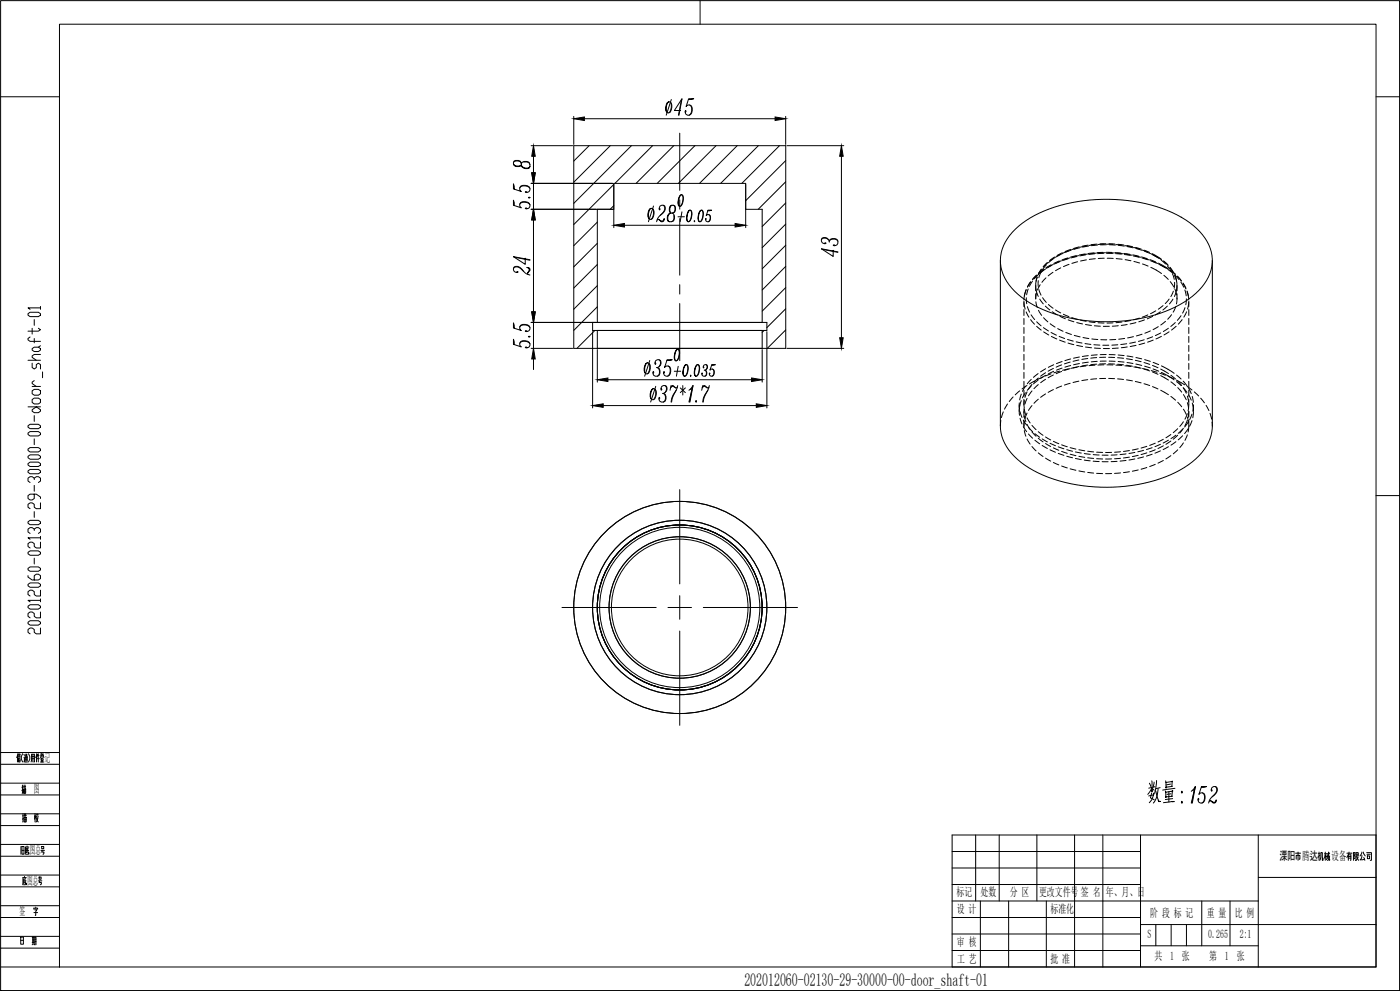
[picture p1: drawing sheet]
<svg xmlns="http://www.w3.org/2000/svg" width="2378mm" height="1682mm" viewBox="0 0 2378 1682" stroke-linecap="round" stroke-linejoin="round" font-family="sans-serif">
<!-- layer: 0 -->
<g fill="none" stroke="#000" stroke-width="1.7">
<path d="M1 1h2376v1680h-2376zM1189 1v40M101 41h2236v1600h-2236zM1 164h100M2337 164h40M975 247h360v344h-360zM1725 389a211 211 0 0 1 127-50 267 267 0 0 1 162 34 87 87 0 0 1 45 67 82 82 0 0 1-40 68 256 256 0 0 1-159 37 226 226 0 0 1-131-46 71 71 0 0 1-27-76l9-17zM1833 419l-9 3M1845 417l-10 3M1848 416l-10 2M1849 418l-10 1M1860 415l-10 2"/>
<path d="M1863 414l-10 1M1864 416l-10 1M1875 415h-10M1879 414h-11M1879 415l-10 1M1880 414l10 1M1884 414h10M1885 415l10 1M1896 415l10 1M1899 415l10 1M1900 416l10 2M1911 417l10 2"/>
<path d="M1914 417l10 2M1915 419l10 2M1929 420l10 3M1789 440l-8 6M1791 436l-8 6M1792 437l-9 6M1802 432l-9 5M1805 429l-9 5M1805 430l-9 5M1814 438l-10 3M1814 439l-9 3M1816 425l-10 4"/>
<path d="M1817 438l-9 3M1819 423l-10 4M1819 425l-9 3M1828 434l-10 2M1829 435l-10 3M1830 421l-10 3M1832 434l-10 2M1834 421l-10 2M1843 431l-10 2M1844 433l-10 1M1847 431l-10 2M1858 429l-10 1"/>
<path d="M1859 431l-10 1M1860 439l-10 1M1862 430l-10 1M1874 428l-11 1M1874 430h-10M1876 438l-10 1M1878 429h-11M1879 428h10M1880 430h10M1881 438l10 1M1883 429h10M1894 429l10 1"/>
<path d="M1895 430l10 1M1896 439l10 1M1898 430l10 1M1909 430l10 2M1910 432l10 1M1913 431l10 2M1924 433l10 2M1925 434l10 3M1926 420l9 3M1928 434l10 3M1930 422l9 3M1939 436l10 3"/>
<path d="M1940 438l10 3M1940 424l10 4M1943 438l9 3M1943 425l10 3M1944 426l10 4M1954 430l14 8M1957 431l15 9M1958 432l15 9M1699 442v281a84 84 0 0 0 42 67 266 266 0 0 0 181 34 199 199 0 0 0 115-50 74 74 0 0 0 22-51M1769 457l-5 8M1769 457l-5 9M1772 457l-8 6"/>
<path d="M1773 458l-8 6M1776 457l-8 6M1777 450l-6 8M1779 445l-7 8M1779 446l-7 7M1785 449l-8 6M1786 450l-9 5M1789 449l-9 5M1799 443l-9 4M1800 444l-9 4M1802 455l-9 4M1803 443l-9 4"/>
<path d="M1816 449l-10 3M1830 444l-9 3M1845 441l-10 2M1911 441l10 2M1926 444l10 2M1941 448l9 4M1954 441l9 4M1954 443l10 3M1955 454l18 10M1957 443l9 4M1968 447l16 9M1968 449l16 8"/>
<path d="M1971 450l9 5M1972 441l8 7M1976 443l8 7M1977 444l7 7M1983 452l6 8M1984 458l8 6M1987 454l6 8M1988 455l5 8M1988 459l8 6M1989 460l8 6M2059 442v281M1750 478l-5 9"/>
<path d="M1751 479l-6 8M1754 477l-5 9M1761 467l-7 7M1761 468l-7 7M1762 470l-2 7M1762 471l-2 7-1 9 5 16M1764 476v11M1764 466l-7 7M1768 462l-3 9M1777 472l-7 7M1789 462l-9 6M1977 467l7 7"/>
<path d="M1988 478l6 8M1992 465l3 9M1995 479l-1 10M1995 468l3 6a39 39 0 0 1 0 21l-3 8M1995 466l3 11M1996 467l7 8M2000 469l7 7M2000 469l7 8M2006 479l5 9M1743 492l-3 10M1743 492l-4 17M1747 491l-3 9"/>
<path d="M1759 485v9M1759 499v9M1761 497l-2 10M1765 491l3 10M1767 483l-5 9M1993 494l-4 9M1996 491l3 10M1999 485v9M1999 499v9M2010 480l4 9M2010 481l4 9M2013 492l2 10"/>
<path d="M2016 495l3 13M2016 494l2 7M1739 511v9M1739 514l2 11M1743 505l1 11M1760 512l2 10M1766 508l6 8M1771 505l6 8M1776 520l7 6M1781 517l8 6M1976 519l-9 6M1983 520l-8 6"/>
<path d="M1986 508l-7 7M1992 508l-6 8M1999 506l-1 10M2015 507l-1 10M2019 513l-2 11M2019 511v9M1739 525v11M1743 529l5 9M1745 520l4 10M1751 534l7 8M1764 527l5 8M1773 539l7 7"/>
<path d="M1787 529l9 6M1793 526l9 5M1800 537l10 4M1806 533l10 4M1820 539l10 3M1935 540l-9 3M1950 535l-10 3M1958 537l-9 4M1963 528l-9 4M1971 529l-8 6M1990 534l-7 8M1997 521l-4 9"/>
<path d="M2006 536l-6 8M2013 522l-4 9M2016 529l-5 9M2019 525v11M1015 547v-192h28v-44h224v44h28v192M1303 547h-296v14h296M1303 547v14M1739 541v10M1739 556v10M1751 543l6 7M1761 554l8 6M1761 546l7 7"/>
<path d="M1772 556l9 6M1784 549l8 6M1797 558l9 4M1814 543l10 3M1829 548l10 2M1835 543l10 2M1844 551l10 1M1850 546l10 1M1859 553l10 1M1865 548h10M1874 554h10M1891 548h-11"/>
<path d="M1900 553l-11 1M1906 547l-10 1M1915 551l-10 1M1921 544l-10 2M1930 548l-10 2M1944 543l-10 3M1968 554l-9 5M1980 545l-8 7M1985 557l-9 6M1996 547l-7 7M1998 554l-8 6M2008 542l-7 8"/>
<path d="M2019 541v10M2019 556v10M1015 561v30M1295 561v30M1739 571v10M1773 563l8 6M1785 564l9 5M1786 571l9 4M1799 571l9 4M1800 577l9 4M1810 564l10 4M1813 576l10 3"/>
<path d="M1825 569l10 3M1840 573l10 2M1855 575l10 1M1870 577h10M1895 576l-10 1M1910 574l-10 2M1925 571l-10 3M1940 567l-10 3M1944 577l-10 2M1954 562l-9 4M1958 572l-10 3M1959 577l-10 4"/>
<path d="M1972 565l-9 5M1973 571l-9 4M1986 563l-9 6M2019 571v10M1739 586v10M1814 582l10 3M1828 580l10 2M1829 586l10 2M1843 583l10 2M1844 589l10 1M1858 585l10 1M1859 591h10"/>
<path d="M1873 586h10M1874 592h10M1899 585l-10 1M1900 591h-10M1914 583l-10 2M1915 589l-10 1M1929 581l-10 2M1930 586l-10 2M1945 582l-10 3M2019 586v10M1739 602v10M1739 617v10"/>
<path d="M1790 619l-9 5M1803 619l-9 4M1804 614l-9 3M1818 615l-10 3M1819 609l-10 3M1833 611l-10 2M1834 617l-10 2M1834 606l-10 2M1848 608l-10 2M1848 620l-10 1M1849 615l-10 1M1849 604l-10 1"/>
<path d="M1860 620l-10 1M1863 607l-10 1M1863 618l-10 1M1864 613l-10 1M1864 602l-10 1M1875 619l-10 1M1878 606l-10 1M1878 618h-10M1879 613h-10M1879 602h-10M1880 619h10M1883 606l10 1"/>
<path d="M1883 618h10M1884 613h10M1884 602h10M1895 620h11M1898 607l10 1M1898 618l10 1M1899 614l10 1M1899 603l10 1M1913 609l11 2M1913 620l11 2M1914 615l10 2M1914 604l10 2"/>
<path d="M1928 612l10 2M1929 618l10 2M1929 607l10 2M1943 615l10 3M1944 610l10 3M1959 615l9 4M2019 602v10M2019 617v10M1739 632v10M1763 634l-8 6M1776 633l-8 5M1776 637l-8 5"/>
<path d="M1776 626l-8 5M1785 635l-9 3M1789 625l-9 5M1789 636l-9 5M1790 630l-9 5M1800 630l-10 3M1803 630l-9 4M1804 625l-9 3M1815 626l-10 3M1818 626l-10 3M1819 620l-10 3M1830 623l-10 2"/>
<path d="M1833 622l-10 2M1845 621l-10 1M1911 621l10 1M1926 623l10 1M1928 623l10 2M1941 626l10 2M1943 626l10 4M1944 622l10 3M1956 629l9 3M1958 620l9 4M1958 631l9 4M1959 626l9 4"/>
<path d="M1970 633l10 4M1972 626l13 8M1972 638l13 7M1973 632l21 13M1973 621l21 13M1984 639l10 4M1989 637l8 6M1999 637l7 6M2019 632v10M1739 647v10M1742 656l-5 8M1744 654l-8 6"/>
<path d="M1752 655l-7 8M1752 644l-7 7M1753 652l-6 9M1757 647l-8 5M1763 645l-8 7M1764 642l-8 7M1764 653l-8 7M1771 640l-9 4M1776 644l-8 6M1803 655l-9 4M1818 651l-10 3M1833 647l-10 2"/>
<path d="M1848 644l-10 2M1863 643l-10 1M1878 642l-10 1M1883 642l10 1M1898 643l10 1M1913 645l11 1M1928 648l10 2M1943 651l10 3M1958 656l9 4M1989 648l8 6M1998 645l14 8M1999 648l7 6"/>
<path d="M2001 647l6 7M2001 658l6 8M2010 658l6 8M2010 647l6 8M2010 659l5 8M2017 656l8 6M2019 659l5 9M2019 647v10M1721 674l-7 8M1732 663l-8 7M1735 669l-3 10M1739 663v10"/>
<path d="M1739 678v9M1740 680l-1 10M1742 667l-5 8M1745 665l-4 10M1745 676l-4 10M1753 664l-6 8M1764 678l-8 7M1776 669l-8 5M1789 661l-9 5M1972 662l13 8M1989 673l8 6M2010 670l5 9"/>
<path d="M2017 672l2 10M2019 670l5 9M2019 678l-1 19M2019 663v10M2025 673l2 10M2029 665l7 7M2040 676l6 8M1704 699l-3 10M1711 686l-5 8M1731 687v11M1731 695l1 10M1731 684l1 10"/>
<path d="M1733 699l3 9M1735 680l-3 10M1739 698v10M1740 691l-1 10M1740 695l3 10M1753 688l-6 9M2001 683l6 7M2010 695l5 8M2017 683l2 10M2025 684l2 10M2027 699l-1 10M2027 688l-1 10"/>
<path d="M2027 687v11M2049 688l4 9M1700 714l-1 9M1733 710l3 10M1738 713l6 9M1739 713v10M1740 716l-1 10M1740 706l3 10M1745 709l5 9M1745 701l-4 10M2010 716l-6 8M2017 702l-4 9"/>
<path d="M2017 713l-4 10M2017 708l2 10M2018 717l-6 8M2019 708v-10l-1 10M2019 713l-1 20M2025 714l-4 9M2025 703l-4 9M2055 702l3 9M2059 716v7M1738 724l6 9M1740 731l3 9M1745 720l5 9"/>
<path d="M1747 737l7 7M1747 725l7 8M1753 722l7 7M1753 733l7 7M1758 736l8 6M1764 733l8 6M1989 737l-9 6M1997 739l-8 5M2000 728l-7 6M2000 739l-7 6M2009 740l-8 7M2009 729l-8 6"/>
<path d="M2010 727l-6 8M2017 738l-4 9M2018 728l-6 8M1745 745l5 9M1753 758l7 7M1758 747l8 6M1764 744l8 6M1770 756l9 5M1770 745l9 5M1776 742l9 5M1776 753l9 5M1784 752l9 5"/>
<path d="M1789 749l10 4M1798 758l9 4M1803 755l10 3M1818 760l10 2M1948 758l-10 2M1957 760l-10 3M1962 752l-9 4M1971 754l-9 4M1976 746l-9 4M1976 757l-9 4M1985 758l-9 5M1985 747l-9 5"/>
<path d="M1989 749l-9 5M1997 750l-8 6M2010 752l-6 8M1764 769l8 6M1776 778l9 5M1784 763l9 5M1789 760l10 4M1798 770l9 3M1803 766l10 3M1812 774l10 3M1812 763l10 3M1818 771l10 2"/>
<path d="M1827 778l10 2M1827 767l10 2M1833 763l10 2M1833 774l10 2M1842 770l10 1M1848 766l10 1M1848 777l10 1M1857 772h10M1863 767l10 1M1863 779h10M1872 773h10M1888 768h-10"/>
<path d="M1888 779h-10M1897 772h-10M1903 767l-10 1M1903 778l-10 1M1913 770l-10 2M1918 765l-10 1M1918 776l-10 1M1928 779l-10 2M1928 768l-10 2M1933 762l-10 2M1933 773l-10 2M1943 776l-10 2"/>
<path d="M1943 764l-10 3M1948 769l-10 3M1957 771l-10 3M1962 763l-9 4M1971 765l-9 4M1989 773l-9 6M2000 764l-7 6M1789 785l10 4M1803 791l10 3M1818 796l10 2M1833 799l10 2M1842 781l10 1"/>
<path d="M1857 783h10M1872 784h10M1897 783l-10 1M1913 782l-10 1M1933 798l-10 2M1948 793l-10 3M1962 788l-9 4M1976 782l-9 4M1848 802l10 1M1863 803l10 1M1888 804h-10M1903 803l-10 1"/>
<path d="M1918 801l-10 1M1155 831v160M2337 841h40M1155 1011v20h-20M955 1031h160M1175 1031h-20v20M1195 1031h160M1155 1071v160M1 1277h100M30 1279l-2 7M32 1279v6M34 1279v6"/>
<path d="M38 1279l-2 5v5l2 4M48 1279l3 5v5l-3 4M62 1279l-1 7M65 1279v14M69 1279h3v1l-3 6M73 1279l-1 2M1 1297h100M30 1282v11M31 1285h3M31 1281h3M31 1288h3v5h-3zM31 1291h3"/>
<path d="M41 1286v7M41 1280v2M41 1291l1 2h5M43 1291v-8h3v8M43 1286h3M43 1289h3M43 1280h3l-1 3v8M44 1282l1 1M53 1293l1-13h4v13M54 1288h4M54 1284h4M56 1280v13"/>
<path d="M62 1282v11M63 1288h4M64 1282l-1 3M64 1280v2h2M69 1293h6M69 1281l1 2M70 1288h3v3h-3zM70 1285h3M71 1291v2M72 1280l3 6M72 1291v2M74 1281l-1 2"/>
<path d="M1 1329h100M1 1349h100M1 1381h100M1 1401h100M1617 1417h720v224h-720zM1657 1417v112M1697 1417v112M1761 1417v112M1825 1417v224M1873 1417v224M1937 1417v224M2137 1417v224"/>
<path d="M1 1433h100M36 1437v13M37 1437h4v13h-4zM46 1436v2M48 1440l-3 1v6M49 1438h-6v12M71 1437h3v4h-3zM1 1453h100M37 1443h4M44 1450h4M45 1443h4M46 1446l-2 1"/>
<path d="M47 1441l2 9v-3M69 1443h7M71 1446h4l-2 4M72 1443l-1 3M1617 1445h320M2201 1448h8M2202 1458v-6h6v6h-1M2205 1446v14M2239 1453v3M2239 1449h3M2241 1446v14M2241 1452l1 1"/>
<path d="M2247 1457v3h-1v-13h-2v8l-2 5M2250 1449h2M2251 1446v14M2252 1455l-1-4-1 6M2253 1449h6M2253 1454h3M2254 1451l-1 8M2255 1451v6M2257 1446v7l2 7v-2M2257 1447l1 1M2259 1453l-2 6-2 1M2288 1448h9"/>
<path d="M2290 1454h5M2290 1457h5M2292 1446l-4 10M2300 1457h2l-2-5 2-5h-3v13M2303 1453h4v-6h-4v13M2303 1450h4M2305 1454l1 3M2306 1457l-4 3M2307 1455l-1 2 2 3M2313 1446l-3 7M2313 1452v5l-2 2M2316 1446l3 7"/>
<path d="M2316 1456l2 4M2318 1458l-8 1M2321 1447h9v13h-2M2322 1450h6M2323 1453h3v4h-3zM1617 1473h320M2290 1460v-9h5l-1 9M1 1485h100M40 1495h4M42 1488v2M42 1498l-2 1M42 1493l3 9v-3"/>
<path d="M44 1491l-4 1v7M45 1490h-6v12M65 1495h6M66 1489h4v3h-4zM66 1498h4l-1 4M67 1495v3M2137 1489h200M1 1505h100M40 1502h3M1617 1501h320M1 1537h100M61 1540v1"/>
<path d="M1617 1529h520M1665 1529v112M1713 1529v112M1777 1529v112M2041 1529v76M2089 1529v76M1 1557h100M58 1543v-2h6v2M58 1549h6M59 1544h4l-2 3v7h-1M1617 1557h320M1937 1569h400"/>
<path d="M1963 1569v36M1989 1569v36M2015 1569v36M1 1589h100M1617 1585h320M1 1609h100M1617 1613h320M1937 1605h200M1 1641h100"/>
<circle cx="1155" cy="1031" r="180"/>
<circle cx="1155" cy="1031" r="148"/>
<circle cx="1155" cy="1031" r="140"/>
<circle cx="1155" cy="1031" r="136"/>
<circle cx="1155" cy="1031" r="120"/>
<circle cx="1155" cy="1031" r="116"/>
</g>
<g fill="none" stroke="#000" stroke-width="1.7">
<path d="M1001 247l-26 26M1037 247l-62 62M1073 247l-98 98M1109 247l-64 64M1144 247l-64 64M1180 247l-64 64M1216 247l-64 64M1252 247l-64 64M1288 247l-64 64M1324 247l-64 64M1335 273l-68 68M1043 313l-68 68"/>
<path d="M1335 309l-47 46M1043 349l-7 6M1335 344l-40 40M1015 377l-40 40M1335 380l-40 40M1015 413l-40 40M1335 416l-40 40M1015 449l-40 40M1335 452l-40 40M1015 485l-40 40M1335 488l-40 40M1015 521l-40 40"/>
<path d="M1335 524l-32 32M1335 560l-32 31M1010 561l-30 30M1298 561l-3 3"/>
</g>
<path d="M1155 226v97M1155 339v16M1155 371v96M1155 483v16M1155 515v97" fill="none" stroke="#000" stroke-width="1.7"/>
<g fill="none" stroke="#000" stroke-width="1.7">
<path d="M1136 173a12 12 0 0 0-2 19h2a10 10 0 0 0 6-10 10 10 0 0 0-6-9 16 16 0 0 0-4 17M1139 174a17 17 0 0 1-3 18M1140 169l-8 27M1158 169l-6 27M1170 169l8-1h-8l-5 13a6 6 0 0 1 7-3 6 6 0 0 1 4 6 9 9 0 0 1-8 12 5 5 0 0 1-3-8v1v1M1172 178a11 11 0 0 1-1 18M975 198v47M1156 188h-10l13-20-6 28M1335 198v47M993 202h324M902 247h71M1337 247h96"/>
<path d="M872 278a8 8 0 0 0 14 2l-2-6a11 11 0 0 0-10-1l-2 3a8 8 0 0 0 5 6 8 8 0 0 0 9-2M872 276a8 8 0 0 1 14 2 8 8 0 0 1 9-4 8 8 0 0 1 5 9 8 8 0 0 1-13 1l-1-4a9 9 0 0 0 14 3M890 275l8 1 2 3M906 265v28M1429 265v308M883 319a11 11 0 0 1 17 1M902 311h139M906 311v44M1043 313v73M1267 313v73M874 321l-2-9v9l14 4a6 6 0 0 1-3-6 6 6 0 0 1 5-4 9 9 0 0 1 12 7 5 5 0 0 1-8 4h3M898 335h1h1z"/>
<path d="M1157 331a16 16 0 0 0-3 19 10 10 0 0 0 7-12 5 5 0 0 0-4-7 18 18 0 0 0-3 19M1158 331a18 18 0 0 1-3 19M874 348l-2-8v8l14 5a6 6 0 0 1-3-6 6 6 0 0 1 5-5 9 9 0 0 1 12 8 5 5 0 0 1-8 4l2-1 1 1M883 347a11 11 0 0 1 17 1M902 355h139M1106 354a10 10 0 0 0-6 9 10 10 0 0 0 6 9 12 12 0 0 0 1-18h-1a16 16 0 0 0-4 17M1109 355a17 17 0 0 1-3 17M1110 350l-9 26M1120 354v2a6 6 0 0 1 2-7 6 6 0 0 1 8 1 6 6 0 0 1-1 8l-4 5a19 19 0 0 0-10 13M1127 348a8 8 0 0 1 0 12l-6 6M1141 348a8 8 0 0 0-1 14l6-2a10 10 0 0 0 0-10l-2-2a8 8 0 0 0-7 6 8 8 0 0 0 3 8M1144 348a8 8 0 0 1-2 14 8 8 0 0 1 4 9 8 8 0 0 1-9 5 8 8 0 0 1-1-13l4-1a9 9 0 0 0-3 14"/>
<path d="M1158 360l-3 16M1172 357a16 16 0 0 0-3 19 10 10 0 0 0 6-12 5 5 0 0 0-3-7 18 18 0 0 0-3 19M1173 357a18 18 0 0 1-3 19M1191 357a16 16 0 0 0-3 19 10 10 0 0 0 7-12 5 5 0 0 0-4-7 18 18 0 0 0-3 19M1192 357a18 18 0 0 1-3 19M1203 358l6-1h-6l-3 9a4 4 0 0 1 4-2 4 4 0 0 1 3 4 6 6 0 0 1-6 8l-2-2v-3v2M906 373v156M1119 372l4 4h3l1-1 1-4-2 4h-3l-4-3-3 2M1145 366l-1 8-4 2M1152 368h11M1180 374v2zM1204 364l2 4a8 8 0 0 1-3 8"/>
<path d="M1061 382h188M1395 407a8 8 0 0 1 12 0M1409 411a7 7 0 0 1 9-6 7 7 0 0 1 4 10 5 5 0 0 1-7 1h3M1423 409a9 9 0 0 0-14 0 7 7 0 0 0-6-6 7 7 0 0 0-8 4 5 5 0 0 0 2 5 5 5 0 0 0 6 1l-1-1-1 1M874 437l26 5M892 438v11l-20-13 28 5M1397 423l26 5M1415 425v10l-20-13 28 6M872 456a8 8 0 0 1 12 0l6 5M877 462l2-1 1 1a6 6 0 0 1-7-2 6 6 0 0 1 1-8 6 6 0 0 1 8 1l5 4a19 19 0 0 0 13 10M896 463l4-4v-3l-1-1-4-1 4 2v3l-3 4 2 3M874 557l-2-9v9l14 4a6 6 0 0 1-3-6 6 6 0 0 1 5-4 9 9 0 0 1 12 7 5 5 0 0 1-8 4l2-1 1 1"/>
<path d="M883 555a11 11 0 0 1 17 1M902 547h111M906 547v44M898 571h2l-1 1zM1007 563v129M1303 563v129M874 584l-2-8v8l14 5a6 6 0 0 1-3-6 6 6 0 0 1 5-5 9 9 0 0 1 12 8 5 5 0 0 1-8 4h3M883 583a11 11 0 0 1 17 1M902 591h71M1015 593v56M1151 593a16 16 0 0 0-3 19 10 10 0 0 0 6-12 5 5 0 0 0-3-7 18 18 0 0 0-3 19M1152 593a18 18 0 0 1-3 19"/>
<path d="M1295 593v56M1337 591h96M906 609v18M1099 616a10 10 0 0 0-6 9 10 10 0 0 0 6 10 12 12 0 0 0 2-19h-2a16 16 0 0 0-3 17M1103 617a17 17 0 0 1-4 18M1104 612l-9 27M1113 616v3a6 6 0 0 1 2-8 6 6 0 0 1 7 1 6 6 0 0 1 0 8l-5 4a9 9 0 0 1 0 15M1119 611a8 8 0 0 1 0 12M1133 612l9-1h-9l-4 13a6 6 0 0 1 6-3 6 6 0 0 1 4 6 9 9 0 0 1-8 12 5 5 0 0 1-3-8v2M1165 619a16 16 0 0 0-3 20 10 10 0 0 0 7-13 5 5 0 0 0-4-7 18 18 0 0 0-3 20M1167 619a18 18 0 0 1-3 20M1185 619a16 16 0 0 0-3 20 10 10 0 0 0 6-13 5 5 0 0 0-3-7 18 18 0 0 0-3 20"/>
<path d="M1186 619a18 18 0 0 1-3 20M1199 619l2 3-2 5M1209 620l6-1h-6l-3 9a4 4 0 0 1 4-2 4 4 0 0 1 3 4 6 6 0 0 1-5 9l-3-2v-4v2M1115 624a7 7 0 0 1 6 8 7 7 0 0 1-8 7 5 5 0 0 1-3-8v2M1135 621a11 11 0 0 1-1 18M1145 630h11M1152 622l-3 17M1173 637v2zM1195 623v2a4 4 0 0 1 1-6 4 4 0 0 1 5 1 4 4 0 0 1 0 6l-4 2 3 4-1 5-2 2M1196 628a5 5 0 0 1 4 7 5 5 0 0 1-7 2v-4v2M1210 626l3 4a8 8 0 0 1-3 9M1033 645h244"/>
<path d="M1110 660a10 10 0 0 0-6 9 10 10 0 0 0 6 9 12 12 0 0 0 1-18h-1a16 16 0 0 0-4 17M1114 656l-9 26M1123 660l1 1-1 1a6 6 0 0 1 2-7 6 6 0 0 1 8 1 6 6 0 0 1-1 8l-5 4a9 9 0 0 1 0 14M1130 654a8 8 0 0 1 0 12M1139 658l3-4h1l5 4M1140 657l2-1 6 2 2-1M1140 654l-2 8M1151 654l-2 8a43 43 0 0 0-8 20M1156 658l8 8M1160 654v16M1164 658l-8 8M1175 660l-4 22"/>
<path d="M1176 658l-3 3M1177 654l-7 28M1193 658l2-4h2l4 4M1194 657l1-1 6 2 3-1M1194 654l-2 8M1205 654l-3 8a42 42 0 0 0-8 20M1113 661a17 17 0 0 1-3 17M1125 668a7 7 0 0 1 6 8 7 7 0 0 1-8 6 5 5 0 0 1-3-8l1 2-1 1M1149 662a36 36 0 0 0-9 20M1170 662l7-8-5 28M1182 680v2l-1-1zM1202 662a36 36 0 0 0-8 20"/>
<path d="M1025 688h260"/>
</g>
<g fill="#000" stroke="#000" stroke-width="1.7">
<path d="M975 202l18-3v6zM1317 199l18 3-18 3zM906 247l3 18h-6zM1429 247l3 18h-6zM903 293h6l-3 18zM906 355l3 18h-6zM1043 382l18-3v6zM1249 379l18 3-18 3zM903 529h6l-3 18zM1426 573h6l-3 18zM906 591l3 18h-6zM1015 645l18-3v6z"/>
<path d="M1277 642l18 3-18 3zM1007 688l18-3v6zM1285 685l18 3-18 3z"/>
</g>
<text font-size="50.3" x="1949" y="1364">数量：152</text>
<text font-size="33.5" x="73" y="1077" transform="rotate(-90 73 1077)">202012060-02130-29-30000-00-door_shaft-01</text>
<text font-size="30.3" x="1264" y="1673">202012060-02130-29-30000-00-door_shaft-01</text>
<text font-size="20.4" x="2173" y="1460">溧阳</text>
<g font-size="20.3">
<text x="37" y="1396">描 校</text>
<text x="34" y="1605">日 期</text>
</g>
<g font-size="20">
<text x="76" y="1293">记</text>
<text x="58" y="1347">图</text>
<text x="51" y="1450">图总</text>
<text x="2212" y="1460">腾达</text>
<text x="2261" y="1460">设备</text>
<text x="46" y="1502">图总</text>
<text x="1625" y="1521">标记</text>
<text x="1666" y="1521">处数</text>
<text x="1715" y="1521">分 区</text>
<text x="1765" y="1521">更改文件号 签 名</text>
<text x="1878" y="1521">年、月、日</text>
<text x="33" y="1554">签</text>
<text x="1625" y="1549">设 计</text>
<text x="1784" y="1550">标准化</text>
<text x="1954" y="1556">阶 段 标 记</text>
<text x="2050" y="1556">重 量</text>
<text x="2097" y="1556">比 例</text>
<text x="1949" y="1592">S</text>
<text x="2052" y="1592">0.265</text>
<text x="2106" y="1592">2:1</text>
<text x="1626" y="1606">审 核</text>
<text x="1961" y="1629">共 1 张</text>
<text x="2054" y="1629">第 1 张</text>
<text x="1626" y="1634">工 艺</text>
<text x="1784" y="1634">批 准</text>
</g>
<text font-size="10.6" x="45" y="1348" transform="rotate(-90 45 1348)">描 图</text>
</svg>
